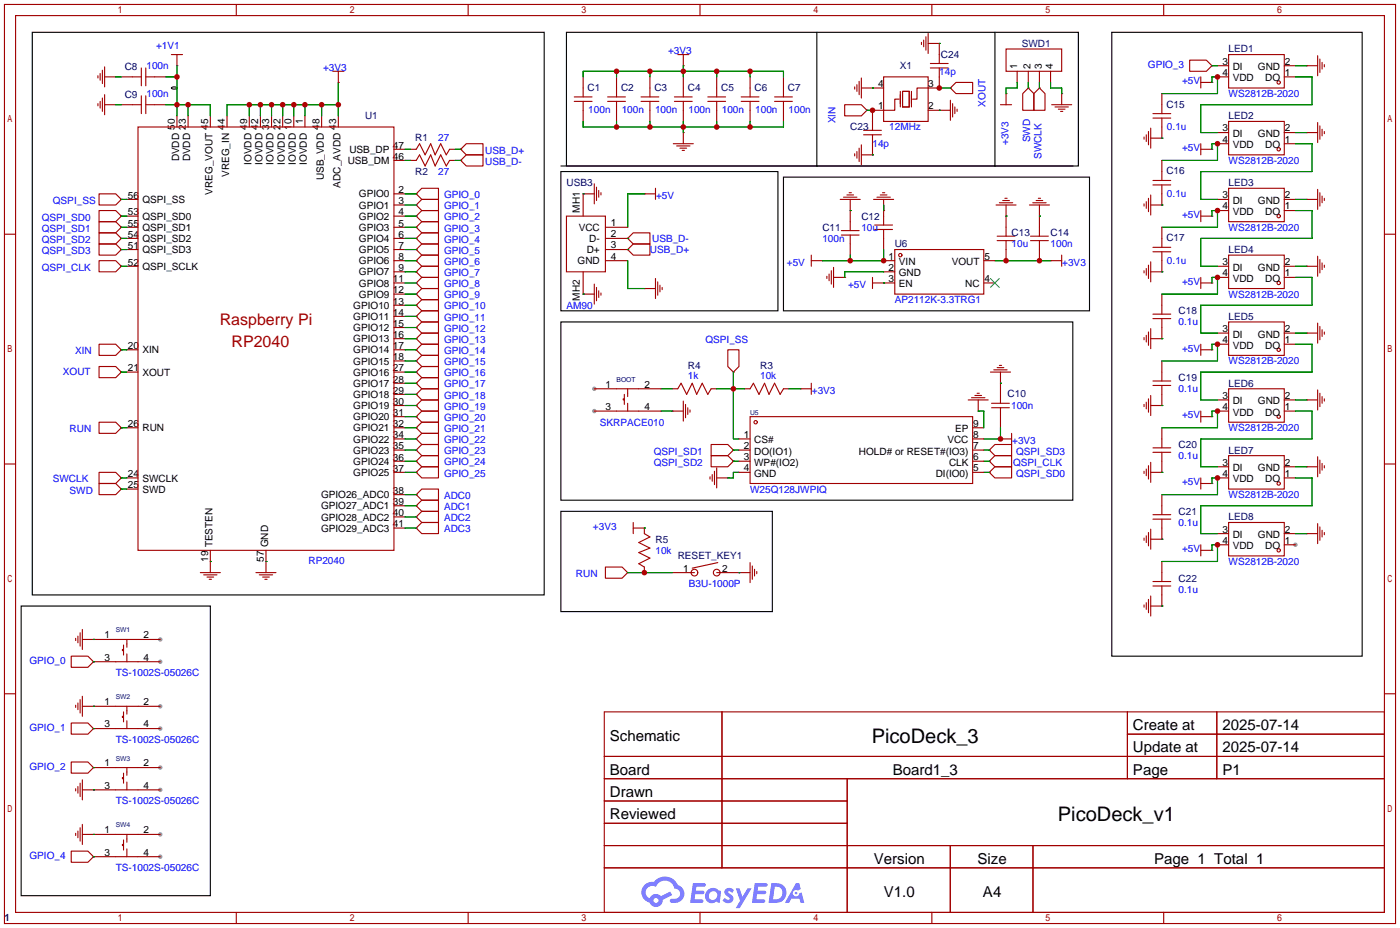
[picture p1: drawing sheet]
<svg xmlns="http://www.w3.org/2000/svg" width="320mm" height="212mm" viewBox="0 0 320 212" stroke-linecap="round" stroke-linejoin="round" font-family="sans-serif">
<g fill="#999">
<circle cx="36.6" cy="150.9" r=".51"/>
<circle cx="36.6" cy="145.8" r=".51"/>
<circle cx="36.6" cy="166.1" r=".51"/>
<circle cx="36.6" cy="161" r=".51"/>
<circle cx="36.6" cy="180.1" r=".51"/>
<circle cx="36.6" cy="175" r=".51"/>
<circle cx="36.6" cy="195.3" r=".51"/>
<circle cx="36.6" cy="190.2" r=".51"/>
<circle cx="295.7" cy="124.2" r=".51"/>
<circle cx="135.6" cy="88.6" r=".51"/>
<circle cx="135.6" cy="93.7" r=".51"/>
</g>
<g fill="none" stroke="#a10000" stroke-width=".25">
<path d="M1 1h317.5v209.6h-317.5zM3.6 3.6h312.4v204.4h-312.4zM53.9 1v2.6M106.8 1v2.6M159.8 1v2.6M212.7 1v2.6M265.6 1v2.6M1 53.4h2.6M316 53.4h2.5M1 105.8h2.6M316 105.8h2.5M1 158.2h2.6"/>
<path d="M316 158.2h2.5M137.9 162.3h178.1v45.7h-178.1zM137.9 172.5h178.1M137.9 177.5h178.1M164.8 162.3v35.6M193.4 177.5v30.5M257.3 162.3v15.2M257.3 167.4h58.7M277.7 162.3v15.2M137.9 182.6h55.5M137.9 192.8h178.1M137.9 187.7h55.5"/>
<path d="M137.9 197.9h178.1M216.9 192.8v15.2M235.8 192.8v15.2M53.9 208v2.6M106.8 208v2.6M159.8 208v2.6M212.7 208v2.6M265.6 208v2.6"/>
</g>
<g fill="#5487ff">
<path d="M165.7 202.7a1.3 1.3 0 0 1 1.8 .3l-.4 .6a.54 .54 0 0 0-.9-.2l.1 .2a1.28 1.28 0 0 1 .8 2 1.53 1.53 0 0 1-2.2-.3l.5-.6 .8 .5a.31 .31 0 0 0 .4-.3 .31 .31 0 0 0-.3-.4 1.12 1.12 0 0 1-.6-1.8z"/>
<path d="M167.9 202.5h.9l.6 2 1.2-2h.9l-2.7 4.6h-.9l1-1.7z"/>
<path d="M158.2 201.4h2.2a.46 .46 0 0 1 .5 0 .46 .46 0 0 1 .1 .6l-.3 .1-1.8 .1-.1 .9h1.6a.4 .4 0 0 1 .4 .4 .4 .4 0 0 1-.4 .4h-1.7l-.2 1.2h1.4a.46 .46 0 0 1 .5 0 .46 .46 0 0 1 .1 .5l-.3 .2h-2.7z"/>
<path d="M172.3 201.4h2.2a.47 .47 0 0 1 .5 0 .47 .47 0 0 1 .1 .6l-.3 .1-1.8 .1-.1 .9h1.6a.4 .4 0 0 1 .4 .4 .4 .4 0 0 1-.4 .4h-1.7l-.2 1.2h1.4a.46 .46 0 0 1 .5 0 .46 .46 0 0 1 .1 .5l-.3 .2h-2.7z"/>
<path d="M181.7 201.4h.7l.4 1.3-.7 .4a.75 .75 0 0 0-1.1 .3 .75 .75 0 0 0 .5 1 .75 .75 0 0 0 .9-.7l.5-.2 .7 2.3h-.9l-.2-.9h-1.9l-.5 .9h-.9z"/>
<path d="M176.1 201.4l-.7 4.4h1.5a2.27 2.27 0 0 0 2.6-2.2 2.27 2.27 0 0 0-2.7-2.2zM176.8 202.1a1.5 1.5 0 0 1 1.8 1.6 1.5 1.5 0 0 1-1.9 1.4h-.3z"/>
<path d="M161.5 203a1.6 1.6 0 0 0-.3 2.3 1.6 1.6 0 0 0 2.3 .2l.8 .3 .3-2.4-.2-.3-.5-.1a1.58 1.58 0 0 0-2.4 0zM162.1 203.5a.99 .99 0 0 1 1.6 .6 .99 .99 0 0 1-1.3 1.1 .98 .98 0 0 1-.3-1.7z"/>
<path d="M147.1 201.8a2.37 2.37 0 0 0 1.2 4 1.54 1.54 0 0 0 1.7 1 1.54 1.54 0 0 0 1.3-1.6l2.1-1.1-.5-.8-2 1a1.57 1.57 0 0 0-2.6 .5 1.5 1.5 0 0 1-.8-2.1 1.5 1.5 0 0 1 2.2-.5 2.23 2.23 0 0 1 2.3-1.4 2.23 2.23 0 0 1 2 1.8 1.16 1.16 0 0 1 1.2 1.1 1.16 1.16 0 0 1-1.1 1.2h-.6a.47 .47 0 0 0-.6 .4 .47 .47 0 0 0 .4 .5 2.14 2.14 0 0 0 2.7-1.3 2.14 2.14 0 0 0-1.3-2.7 3.2 3.2 0 0 0-5.5-.7l-1.1 .1zM149.1 205.3a.6 .6 0 0 1 1.2 0 .6 .6 0 0 1-1.2 0z"/>
<circle cx="181.7" cy="203.6" r=".28"/>
</g>
<g fill="none" stroke="#a10000" stroke-width=".25">
<path d="M22.4 17.3v.5M22.9 16.8v1.5M23.4 16v3.1M23.9 17.5h2.5M23.9 15.2v4.6M26.4 17.5h.1M27.7 17.5h4.6M32.3 15.5v4.1M33.3 17.5h4.5M33.3 15.5v4.1M39.1 12.4h2.6M40.4 15h.1"/>
<path d="M40.4 12.4v2.6M75.9 16.3h2.6M77.2 18.8h.1M77.2 16.3v2.5M133.1 17.5v4.6M140.7 17.5v4.6M148.3 17.5v4.6M154.7 12.4h2.5M156 15h.1M156 12.4v2.6M156 17.5v4.6M163.6 17.5v4.6"/>
<path d="M171.2 17.5v4.6M178.8 17.5v4.6M195.1 19.8v.5M195.6 19.3v1.5M196.1 18.5v3.1M196.6 17.8v4.6M201.7 17.5h10.1v10.2h-10.1zM210.3 9.7v.5M210.8 9.1v1.6M211.3 8.4v3M211.8 9.9h2.6M211.8 7.6v4.6"/>
<path d="M212.3 15.5h4.1M212.3 14.5h4.1M214.4 15.5v4.6h-5.1v2.5h-1M214.4 9.9h.1M214.4 9.9v4.6M229.6 11.2h12.7v5.1h-12.7zM232.2 16.3v2.5M234.7 16.3v2.5M237.2 16.3v2.5M239.8 16.3v2.5M271.5 13.7h3.8l1.3 1.3-1.3 1.3h-3.8zM274.1 18.8h2.5"/>
<path d="M274.1 17.5v2.6M276.6 15h.1M276.6 18.8h.1M277.9 17.5h2.5M277.9 15h2.5M280.4 12.4h12.7v7.7h-12.7zM293.1 17.5h2.6M293.1 15h2.6M298.2 15h.1M298.2 15h2.5M300.7 12.7v4.6M301.2 13.5v3"/>
<path d="M301.8 14.2v1.5M302.3 14.7v.5M22.4 23.6v.5M22.9 23.1v1.5M23.4 22.4v3M23.9 23.9h2.5M23.9 21.6v4.6M26.4 23.9h.1M27.7 23.9h4.6M31.5 29h58.4v96.5h-58.4zM32.3 21.8v4.1M33.3 21.8v4.1"/>
<path d="M33.3 23.9h4.5M40.4 26.4v2.6M42.9 26.4v2.6M48 26.4v2.6M51.8 26.4v2.6M56.9 26.4v2.6M59.4 26.4v2.6M62 26.4v2.6M64.5 26.4v2.6M67.1 26.4v2.6M69.6 26.4v2.6M73.4 26.4v2.6"/>
<path d="M77.2 26.4v2.6M89.9 34h2.6M89.9 36.6h2.6M93.7 34h1.3l.8-1.2 1.2 2.5 1.3-2.5 1 2.5 1.3-2.5 1.3 2.5 .7-1.3h1.3M93.7 36.6h1.3l.8-1.3 1.2 2.5 1.3-2.5 1 2.5 1.3-2.5 1.3 2.5 .7-1.2h1.3M105.2 34l1.2-1.2h3.8v2.5h-3.8zM105.2 34h.1M105.2 36.6l1.2-1.3h3.8v2.5h-3.8zM105.2 36.6h.1M131.1 23.1h4M131.1 22.1h4M133.1 23.1v4.6"/>
<path d="M138.7 23.1h4M138.7 22.1h4M140.7 23.1v4.6M146.3 23.1h4.1M146.3 22.1h4.1M148.3 23.1v4.6M153.7 32.8h4.5M153.9 23.1h4.1M153.9 22.1h4.1M154.4 33.3h3.1M155.2 33.8h1.5M155.7 34.3h.5"/>
<path d="M156 30.2h.1M156 23.1v4.6M156 30.2v2.6M161.5 23.1h4.1M161.5 22.1h4.1M163.6 23.1v4.6M169.2 23.1h4M169.2 22.1h4M171.2 23.1v4.6M176.8 23.1h4M176.8 22.1h4M178.8 23.1v4.6"/>
<path d="M192.8 23.9h3.8l1.3 1.2-1.3 1.3h-3.8zM195.1 35.1v.5M195.6 34.5v1.6M196.1 33.8v3M196.6 20.1h5.1M196.6 33v4.6M196.6 35.3h2.5M197.1 30.7h4.1M197.1 29.7h4.1M197.9 25.1h.1M199.1 20.1h.1M199.1 35.3h.1"/>
<path d="M199.1 30.7v4.6M205.2 22.6h-1v2.5h-5.1v4.6M205.5 20.8v3.6M206 20.8h1.5v3.6h-1.5zM208 20.8v3.6M211.8 25.1h5.1M214.4 25.1h.1M216.9 20.1l1.3-1.3h3.8v2.5h-3.8zM216.9 20.1h.1M216.9 22.9v4.5M217.4 23.6v3.1M217.9 24.4v1.5"/>
<path d="M218.4 24.9v.5M228.3 23.9h2.6M229.6 21.3h.1M229.6 21.3v2.6M233.4 21.3l1.3-1.2 1.3 1.2v3.8h-2.6zM234.7 20.1h.1M237.2 20.1l1.3 1.2v3.8h-2.5v-3.8zM237.2 20.1h.1M240 23.9h4.6M240.8 24.4h3M241.6 24.9h1.5M242.1 25.4h.5"/>
<path d="M242.3 21.3h.1M242.3 21.3v2.6M261.1 31.2v.6M261.6 30.7v1.6M262.1 30v3M262.6 31.5h2.6M262.6 29.2v4.6M263.1 26.9h4.1M263.1 25.9h4.1M265.2 31.5h.1M265.2 21.3v4.6M265.2 26.9v4.6"/>
<path d="M265.2 36.6v4.5M274.1 34h2.5M274.1 32.8v2.5M276.6 34h.1M277.9 32.8h2.5M277.9 30.2h2.5M280.4 27.7h12.7v7.6h-12.7zM293.1 32.8h2.6M293.1 30.2h2.6M298.2 30.2h.1M298.2 30.2h2.5M300.7 27.9v4.6"/>
<path d="M301.2 28.7v3.1M301.8 29.5v1.5M302.3 30v.5M22.6 44.2h3.8l1.3 1.3-1.3 1.2h-3.8zM22.6 48h3.8l1.3 1.3-1.3 1.2h-3.8zM22.6 59.4h3.8l1.3 1.3-1.3 1.3h-3.8zM22.6 50.5h3.8l1.3 1.3-1.3 1.3h-3.8zM22.6 53.1h3.8l1.3 1.3-1.3 1.2h-3.8zM22.6 55.6h3.8l1.3 1.3-1.3 1.3h-3.8zM27.7 45.5h.1M27.7 49.3h.1M27.7 51.8h.1"/>
<path d="M27.7 54.4h.1M27.7 56.9h.1M29 56.9h2.5M29 54.4h2.5M29 45.5h2.5M29 51.8h2.5M29 49.3h2.5M89.9 59.4h2.6M89.9 56.9h2.6M89.9 54.4h2.6M89.9 51.8h2.6M89.9 49.3h2.6"/>
<path d="M89.9 46.7h2.6M89.9 44.2h2.6M95 44.2l1.3-1.3h3.8v2.6h-3.8zM95 44.2h.1M95 46.7l1.3-1.2h3.8v2.5h-3.8zM95 46.7h.1M95 49.3h.1M95 51.8l1.3-1.3h3.8v2.6h-3.8zM95 51.8h.1M95 54.4h.1M95 56.9l1.3-1.3h3.8v2.6h-3.8zM95 56.9h.1"/>
<path d="M95 59.4l1.3-1.2h3.8v2.5h-3.8zM95 59.4h.1M96.3 48h3.8v2.5h-3.8l-1.3-1.2zM96.3 53.1h3.8v2.5h-3.8l-1.3-1.2zM129.3 49.3h8.9v12.7h-8.9zM133.1 44.2h.1M133.1 44.2h2.5M133.1 44.2v5.1M135.6 41.9v4.6M136.1 42.7v3M136.7 43.4v1.6M137.2 43.9v.5"/>
<path d="M138.2 59.4h5.1M138.2 56.9h5.1M138.2 54.4h5.1M138.2 51.8h5.1M143.3 54.4h.1M143.3 56.9l1.2-1.3h3.8v2.6h-3.8zM143.3 56.9h.1M144.5 53.1h3.8v2.5h-3.8l-1.2-1.2zM147.1 44.2h.1M147.1 44.2h2.5M149.6 42.9v2.6M185.2 59.4h2.5"/>
<path d="M185.2 58.2v2.5M187.7 59.4h.1M191.8 45.5h4.5M192 52.6h4.1M192 53.6h4.1M192.5 45h3.1M193.3 44.4h1.5M193.8 43.9h.5M194.1 48h.1M194.1 45.5v7.1M194.1 53.6v4.6M199.4 45.5h4.6"/>
<path d="M199.6 51.3h4.1M199.6 52.3h4.1M200.2 45h3M200.9 44.4h1.5M201.4 43.9h.5M201.7 48h.1M201.7 59.4h2.5M201.7 45.5v5.8M201.7 52.3v4.6M204.2 56.9h20.3v10.2h-20.3zM224.5 59.4h2.6M227.3 46.7h4.6"/>
<path d="M227.6 54.9h4M227.6 53.8h4M228.1 46.2h3M228.9 45.7h1.5M229.4 45.2h.5M229.6 49.3h.1M229.6 46.7v7.1M229.6 54.9v4.5M234.9 46.7h4.6M235.2 54.9h4.1M235.2 53.8h4.1M235.7 46.2h3.1"/>
<path d="M236.5 45.7h1.5M237 45.2h.5M237.2 49.3h.1M237.2 46.7v7.1M237.2 54.9v4.5M239.8 59.4h.1M239.8 59.4h2.5M242.3 58.2v2.5M261.1 46.5v.5M261.6 46v1.5M262.1 45.2v3.1M262.6 46.7h2.6"/>
<path d="M262.6 44.4v4.6M262.6 59.7v4.6M263.1 42.2h4.1M263.1 41.1h4.1M263.1 57.4h4.1M263.1 56.4h4.1M265.2 46.7h.1M265.2 42.2v4.5M265.2 51.8v4.6M265.2 57.4v4.6M274.1 49.3h2.5M274.1 48v2.5"/>
<path d="M276.6 49.3h.1M277.9 45.5h2.5M277.9 48h2.5M280.4 42.9h12.7v7.6h-12.7zM280.4 58.2h12.7v7.6h-12.7zM293.1 45.5h2.6M293.1 48h2.6M298.2 45.5h.1M298.2 45.5h2.5M300.7 43.2v4.6M300.7 58.4v4.6M301.2 43.9v3.1"/>
<path d="M301.2 59.2v3M301.8 44.7v1.5M301.8 59.9v1.6M302.3 45.2v.5M22.6 78.5h3.8l1.3 1.3-1.3 1.2h-3.8zM27.7 79.8h.1M27.7 60.7h.1M29 60.7h2.5M29 79.8h2.5M89.9 62h2.6M89.9 79.8h2.6M89.9 77.2h2.6"/>
<path d="M89.9 74.7h2.6M89.9 72.1h2.6M89.9 69.6h2.6M89.9 67.1h2.6M89.9 64.5h2.6M95 62l1.3-1.3h3.8v2.5h-3.8zM95 62h.1M95 64.5l1.3-1.3h3.8v2.6h-3.8zM95 64.5h.1M95 67.1h.1M95 69.6l1.3-1.3h3.8v2.6h-3.8zM95 69.6h.1"/>
<path d="M95 72.1h.1M95 74.7l1.3-1.3h3.8v2.5h-3.8zM95 74.7h.1M95 77.2l1.3-1.3h3.8v2.6h-3.8zM95 77.2h.1M95 79.8l1.3-1.3h3.8v2.5h-3.8zM95 79.8h.1M96.3 65.8h3.8v2.5h-3.8l-1.3-1.2zM96.3 70.9h3.8v2.5h-3.8l-1.3-1.3zM133.1 67.1h.1M133.1 67.1h2.5M133.1 62v5.1"/>
<path d="M135.6 64.8v4.5M136.1 65.5v3.1M136.7 66.3v1.5M137.2 66.8v.5M147.1 65.8h.1M147.1 65.8h2.5M149.6 63.5v4.6M150.1 64.3v3M150.6 65v1.5M151.1 65.5v.5M166.1 79.8h2.6v3.8l-1.3 1.2-1.3-1.2zM188.7 63v.5"/>
<path d="M189.2 62.5v1.5M189.7 61.7v3.1M190.2 63.2h2.6M190.2 61v4.5M192.8 63.2h.1M199.1 64.5h5.1M199.1 63.2v2.6M201.7 64.5h.1M201.7 62h2.5M224.5 64.5h2.6M261.1 61.7v.5M261.1 77v.5"/>
<path d="M261.6 61.2v1.5M261.6 76.5v1.5M262.1 60.5v3M262.1 75.7v3M262.6 62h2.6M262.6 77.2h2.6M262.6 74.9v4.6M263.1 71.6h4.1M263.1 72.6h4.1M265.2 62h.1M265.2 77.2h.1M265.2 67.1v4.5"/>
<path d="M265.2 72.6v4.6M274.1 79.8h2.5M274.1 64.5h2.5M274.1 63.2v2.6M274.1 78.5v2.5M276.6 64.5h.1M276.6 79.8h.1M277.9 60.7h2.5M277.9 63.2h2.5M277.9 78.5h2.5M277.9 75.9h2.5M280.4 73.4h12.7v7.6h-12.7z"/>
<path d="M293.1 60.7h2.6M293.1 63.2h2.6M293.1 78.5h2.6M293.1 75.9h2.6M298.2 60.7h.1M298.2 75.9h.1M298.2 60.7h2.5M298.2 75.9h2.5M300.7 73.7v4.5M301.2 74.4v3.1M301.8 75.2v1.5M302.3 60.5v.5"/>
<path d="M302.3 75.7v.5M22.6 83.6h3.8l1.3 1.2-1.3 1.3h-3.8zM22.6 96.3h3.8l1.3 1.2-1.3 1.3h-3.8zM27.7 84.8h.1M27.7 97.5h.1M29 97.5h2.5M29 84.8h2.5M89.9 97.5h2.6M89.9 95h2.6M89.9 92.5h2.6M89.9 89.9h2.6M89.9 87.4h2.6"/>
<path d="M89.9 84.8h2.6M89.9 82.3h2.6M95 82.3l1.3-1.3h3.8v2.6h-3.8zM95 82.3h.1M95 84.8h.1M95 87.4l1.3-1.3h3.8v2.5h-3.8zM95 87.4h.1M95 89.9l1.3-1.3h3.8v2.6h-3.8zM95 89.9h.1M95 92.5l1.3-1.3h3.8v2.5h-3.8zM95 92.5h.1M95 95l1.3-1.3h3.8v2.6h-3.8z"/>
<path d="M95 95h.1M95 97.5h.1M96.3 83.6h3.8v2.5h-3.8l-1.3-1.3zM96.3 96.3h3.8v2.5h-3.8l-1.3-1.3zM135.6 88.6h15.3M135.6 93.7h15.3M142.5 90.9h-.3v.3h.3M142.5 89.9v2.3M143.3 88.6v1.8M143.3 91.9v1.8M153.4 93.7h.1M153.4 88.6h1.3l.7-1.2 1.3 2.5 1.3-2.5 1 2.5 1.3-2.5 1.2 2.5 .8-1.3h1.3"/>
<path d="M153.4 93.7h2.6M156 91.4v4.6M156.5 92.2v3M157 93v1.5M157.5 93.5v.5M167.4 84.8h.1M169.9 88.6h1.3l.8-1.2 1.2 2.5 1.3-2.5 1 2.5 1.3-2.5 1.3 2.5 .7-1.3h1.3M171.2 95h50.8v15.2h-50.8zM182.6 88.6h.1M182.6 88.6h2.6M185.2 87.4v2.5M221 91.2h4.6"/>
<path d="M221.7 90.7h3.1M222 97.5h2.5M222.5 90.2h1.5M223 89.7h.5M223.3 93.7h.1M223.3 91.2v2.5M226.1 84.8h4.5M226.3 93h4.1M226.3 91.9h4.1M226.8 84.3h3.1M227.6 83.8h1.5M228.1 83.3h.5"/>
<path d="M228.3 87.4h.1M228.3 84.8v7.1M228.3 93v4.5M230.9 98.8v2.5M261.1 92.2v.5M261.6 91.7v1.5M262.1 90.9v3.1M262.6 92.5h2.6M262.6 90.2v4.5M263.1 86.9h4.1M263.1 87.9h4.1M265.2 92.5h.1"/>
<path d="M265.2 82.3v4.6M265.2 87.9v4.6M265.2 97.5v4.6M274.1 95h2.5M274.1 93.7v2.6M276.6 95h.1M277.9 93.7h2.5M277.9 91.2h2.5M280.4 88.6h12.7v7.7h-12.7zM293.1 93.7h2.6M293.1 91.2h2.6M298.2 91.2h.1"/>
<path d="M298.2 91.2h2.5M300.7 88.9v4.6M301.2 89.7v3M301.8 90.4v1.5M302.3 90.9v.5M22.6 107.7h3.8l1.3 1.3-1.3 1.2h-3.8zM22.6 110.2h3.8l1.3 1.3-1.3 1.3h-3.8zM27.7 109h.1M27.7 111.5h.1M29 111.5h2.5M29 109h2.5M89.9 117.9h2.6"/>
<path d="M89.9 115.3h2.6M89.9 112.8h2.6M89.9 107.7h2.6M89.9 105.2h2.6M89.9 102.6h2.6M89.9 100.1h2.6M95 112.8l1.3-1.3h3.8v2.5h-3.8zM95 112.8h.1M95 115.3h.1M95 117.9l1.3-1.3h3.8v2.5h-3.8zM95 117.9h.1M95 100.1l1.3-1.3h3.8v2.5h-3.8z"/>
<path d="M95 100.1h.1M95 102.6l1.3-1.3h3.8v2.6h-3.8zM95 102.6h.1M95 105.2l1.3-1.3h3.8v2.5h-3.8zM95 105.2h.1M95 107.7l1.3-1.3h3.8v2.6h-3.8zM95 107.7h.1M96.3 114h3.8v2.6h-3.8l-1.3-1.3zM144.5 119.1v2.6M162.1 108.7v.5M162.3 101.3h3.8l1.3 1.3-1.3 1.3h-3.8zM162.3 103.9h3.8l1.3 1.3-1.3 1.2h-3.8z"/>
<path d="M162.6 108.2v1.5M163.1 107.4v3.1M163.6 109h2.5M163.6 106.7v4.6M166.1 109h.1M167.4 102.6h.1M167.4 105.2h.1M168.7 107.7h2.5M168.7 105.2h2.5M168.7 102.6h2.5M168.7 100.1h2.5M222 107.7h2.5"/>
<path d="M222 105.2h2.5M222 102.6h2.5M222 100.1h2.5M225.8 107.7l1.3-1.3h3.8v2.6h-3.8zM225.8 107.7h.1M225.8 102.6h.1M225.8 105.2h.1M227.1 101.3h3.8v2.6h-3.8l-1.3-1.3zM227.1 103.9h3.8v2.5h-3.8l-1.3-1.2zM228.3 100.1h.1M228.3 100.1h2.6M261.1 107.4v.5"/>
<path d="M261.6 106.9v1.6M262.1 106.2v3M262.6 107.7h2.6M262.6 105.4v4.6M263.1 102.1h4.1M263.1 103.1h4.1M263.1 117.3h4.1M263.1 118.4h4.1M265.2 107.7h.1M265.2 103.1v4.6M265.2 112.8v4.5M265.2 118.4v4.5"/>
<path d="M274.1 109v2.5M274.1 110.2h2.5M276.6 110.2h.1M277.9 109h2.5M277.9 106.4h2.5M280.4 103.9h12.7v7.6h-12.7zM280.4 119.1h12.7v7.6h-12.7zM293.1 109h2.6M293.1 106.4h2.6M298.2 106.4h.1M298.2 106.4h2.5M300.7 104.1v4.6"/>
<path d="M300.7 119.4v4.6M301.2 104.9v3M301.8 105.7v1.5M302.3 106.2v.5M45.7 130.6h4.6M46.5 131.1h3M47.2 131.6h1.6M47.8 132.1h.5M48 128h.1M48 125.5v5.1M58.4 130.6h4.6M59.2 131.1h3"/>
<path d="M59.9 131.6h1.6M60.5 132.1h.5M60.7 128h.1M60.7 125.5v5.1M89.9 120.4h2.6M95 120.4l1.3-1.3h3.8v2.6h-3.8zM95 120.4h.1M138.2 129.3h3.8l1.3 1.3-1.3 1.2h-3.8zM143.3 130.6h.1M144.5 120.4h2.6M147.1 120.4h.1M147.1 120.4v1.3l1.2 .7-2.5 1.3 2.5 1.3-2.5 1 2.5 1.3-2.5 1.2 1.3 .8v1.3"/>
<path d="M153.4 130.6h5.1M163.6 130.6h7.6M163.8 128.3l-5.8 1.2M168.7 130.6h.1M171.2 128.3v4.5M171.7 129v3.1M172.2 129.8v1.5M172.7 130.3v.5M261.1 122.7v.5M261.1 137.9v.5M261.6 122.2v1.5M261.6 137.4v1.5"/>
<path d="M262.1 121.4v3.1M262.1 136.7v3M262.6 120.6v4.6M262.6 135.9v4.6M262.6 122.9h2.6M262.6 138.2h2.6M263.1 132.6h4.1M263.1 133.6h4.1M265.2 122.9h.1M265.2 138.2h.1M265.2 128v4.6M265.2 133.6v4.6"/>
<path d="M274.1 124.2v2.5M274.1 125.5h2.5M276.6 125.5h.1M277.9 124.2h2.5M277.9 121.7h2.5M293.1 124.2h2.6M293.1 121.7h2.6M298.2 121.7h.1M298.2 121.7h2.5M301.2 120.1v3.1M301.8 120.9v1.5M302.3 121.4v.5"/>
<path d="M16.3 149.6h3.8l1.2 1.3-1.2 1.2h-3.8zM17.3 145.5v.6M17.8 145v1.6M18.3 144.3v3M18.3 159.5v3.1M18.8 145.8h17.8M18.8 143.5v4.6M18.8 158.8v4.5M21.3 150.9h.1M21.3 145.8h.1M21.3 150.9h15.3M28.2 148.1h-.3v.2h.3"/>
<path d="M28.2 147.1v2.3M29 145.8v1.8M29 149.1v1.8M16.3 164.8h3.8l1.2 1.3-1.2 1.3h-3.8zM16.3 173.7h3.8l1.2 1.3-1.2 1.3h-3.8zM17.3 160.8v.5M17.3 179.8v.5M17.8 160.3v1.5M17.8 179.3v1.5M18.3 178.6v3M18.8 161h17.8M18.8 177.8v4.6"/>
<path d="M21.3 166.1h.1M21.3 161h.1M21.3 175h.1M21.3 166.1h15.3M21.3 175h15.3M28.2 163.3h-.3v.3h.3M28.2 177.3h-.3v.2h.3M28.2 162.3v2.3M28.2 176.3v2.3M29 161v1.8M29 164.3v1.8M29 175v1.8"/>
<path d="M29 178.3v1.8M16.3 194.1h3.8l1.2 1.2-1.2 1.3h-3.8zM17.3 190v.5M17.8 189.5v1.5M18.3 188.7v3.1M18.8 188v4.5M18.8 180.1h17.8M18.8 190.2h17.8M21.3 195.3h.1M21.3 180.1h.1M21.3 190.2h.1M21.3 195.3h15.3"/>
<path d="M28.2 192.5h-.3v.3h.3M28.2 191.5v2.3M29 190.2v1.8M29 193.5v1.8"/>
<circle cx="291.8" cy="18.8" r=".38"/>
<circle cx="291.8" cy="34" r=".38"/>
<circle cx="205.5" cy="58.2" r=".38"/>
<circle cx="291.8" cy="49.3" r=".38"/>
<circle cx="291.8" cy="79.8" r=".38"/>
<circle cx="291.8" cy="64.5" r=".38"/>
<circle cx="172.5" cy="96.3" r=".38"/>
<circle cx="291.8" cy="95" r=".38"/>
<circle cx="291.8" cy="110.2" r=".38"/>
<circle cx="158.5" cy="130.6" r=".76"/>
<circle cx="163.6" cy="130.6" r=".76"/>
<circle cx="291.8" cy="125.5" r=".38"/>
</g>
<path d="M7.4 7.4h116.8v128.2h-116.8zM39.2 19.9l.9-.1 .3 .3-.3 .2h-.7l-.3-.2zM129.3 7.4h116.8v30.4h-116.8zM186.4 7.4v30.4M227.1 7.4v30.4M253.7 7.4h57.2v142.2h-57.2zM128 39.1h49.5v31.8h-49.5zM128 37.8h116.9M178.8 40.4h69.9v30.5h-69.9zM128 73.4h116.9v40.6h-116.9zM128 116.6h48.3v22.8h-48.3zM4.8 138.2h43.2v66h-43.2z" fill="none" stroke="#000" stroke-width=".25"/>
<g fill="none" stroke="#008700" stroke-width=".25">
<path d="M26.4 17.5h1.3M37.8 17.5h2.6M40.4 15v11.4M77.2 18.8v7.6M133.1 17.5v-1.2h45.7v1.2M140.7 16.3v1.2M148.3 16.3v1.2M156 15v2.5M163.6 16.3v1.2M171.2 16.3v1.2M214.4 9.9h.1M232.2 18.8v1.3h-2.6v1.2"/>
<path d="M234.7 18.8v1.3M237.2 18.8v1.3M239.8 18.8v1.3h2.5v1.2M276.6 18.8v-1.3h1.3v3.8h-12.7M276.6 15h1.3M295.7 17.5h3.8v6.4h-25.4v6.3h3.8M295.7 15h2.5M26.4 23.9h1.3M37.8 23.9h10.2v2.5M42.9 23.9v2.5M56.9 23.9v2.5M59.4 23.9v2.5"/>
<path d="M62 23.9v2.5M64.5 23.9v2.5M67.1 23.9v2.5M69.6 23.9v2.5M73.4 23.9v2.5M77.2 23.9h-25.4v2.5M92.5 36.6h1.2M92.5 34h1.2M103.9 36.6h1.3M103.9 34h1.3M133.1 27.7v1.3h45.7v-1.3M140.7 27.7v1.3"/>
<path d="M148.3 27.7v1.3M156 27.7v2.5M163.6 27.7v1.3M171.2 27.7v1.3M197.9 25.1h1.2M199.1 20.1h.1M199.1 35.3h.1M214.4 25.1h.1M214.4 20.1h2.5M265.2 31.5h.1M276.6 34v-1.2h1.3v3.8h-12.7M295.7 32.8h3.8v6.3h-25.4v6.4h3.8"/>
<path d="M295.7 30.2h2.5M27.7 45.5h1.3M27.7 49.3h1.3M27.7 51.8h1.3M27.7 54.4h1.3M27.7 56.9h1.3M92.5 49.3h2.5M92.5 51.8h2.5M92.5 54.4h2.5M92.5 56.9h2.5M92.5 44.2h2.5M92.5 46.7h2.5"/>
<path d="M92.5 59.4h2.5M133.1 44.2h.1M143.3 56.9h.1M143.3 54.4h.1M143.3 59.4v6.4h3.8M147.1 44.2h-3.8v7.6M194.1 48h.1M194.1 58.2v1.2M201.7 56.9v2.5h-14M201.7 46.7v1.3M227.1 59.4h12.7M229.6 49.3h.1"/>
<path d="M237.2 49.3h.1M265.2 46.7h.1M276.6 49.3v-1.3h1.3v3.8h-12.7M295.7 45.5h2.5M295.7 48h3.8v6.4h-25.4v6.3h3.8M27.7 79.8h1.3M27.7 60.7h1.3M92.5 79.8h2.5M92.5 62h2.5M92.5 64.5h2.5M92.5 67.1h2.5M92.5 69.6h2.5"/>
<path d="M92.5 72.1h2.5M92.5 74.7h2.5M92.5 77.2h2.5M133.1 67.1h.1M201.7 64.5h.1M201.7 62h-8.9v1.2M265.2 62h.1M265.2 77.2h.1M276.6 64.5v-1.3h1.3v3.9h-12.7M276.6 79.8v-1.3h1.3v3.8h-12.7M295.7 78.5h3.8v6.3h-25.4v6.4h3.8M295.7 60.7h2.5"/>
<path d="M295.7 63.2h3.8v6.4h-25.4v6.3h3.8M295.7 75.9h2.5M27.7 84.8h1.3M27.7 97.5h1.3M92.5 84.8h2.5M92.5 97.5h2.5M92.5 82.3h2.5M92.5 87.4h2.5M92.5 89.9h2.5M92.5 92.5h2.5M92.5 95h2.5M150.9 88.6h2.5"/>
<path d="M150.9 93.7h2.5M163.6 88.6h6.3M167.4 84.8v15.3h1.3M180.1 88.6h2.5M223.3 93.7h1.2v3.8M228.3 87.4h.1M228.3 97.5v2.6h-3.8M265.2 92.5h.1M276.6 95v-1.3h1.3v3.8h-12.7M295.7 93.7h3.8v6.4h-25.4v6.3h3.8M295.7 91.2h2.5M27.7 109h1.3"/>
<path d="M27.7 111.5h1.3M92.5 100.1h2.5M92.5 102.6h2.5M92.5 105.2h2.5M92.5 107.7h2.5M92.5 112.8h2.5M92.5 115.3h2.5M92.5 117.9h2.5M167.4 102.6h1.3M167.4 105.2h1.3M168.7 107.7h-1.3v1.3h-1.3M224.5 102.6h1.3"/>
<path d="M224.5 105.2h1.3M224.5 107.7h1.3M265.2 107.7h.1M276.6 110.2v-1.2h1.3v3.8h-12.7M295.7 109h3.8v6.3h-25.4v6.4h3.8M295.7 106.4h2.5M48 128h.1M60.7 128h.1M92.5 120.4h2.5M143.3 130.6h10.1M147.1 120.4h.1M168.7 130.6h.1"/>
<path d="M265.2 122.9h.1M265.2 138.2h.1M276.6 125.5v-1.3h1.3v3.8h-12.7M295.7 121.7h2.5M21.3 150.9h.1M21.3 145.8h.1M21.3 166.1h.1M21.3 161h.1M21.3 175h.1M21.3 195.3h.1M21.3 190.2h.1M21.3 180.1h.1"/>
</g>
<path d="M226.1 63.5l2 2M228.1 63.5l-2 2" fill="none" stroke="#3c3" stroke-width=".25"/>
<g fill="#c00">
<circle cx="156" cy="16.3" r=".63"/>
<circle cx="163.6" cy="16.3" r=".63"/>
<circle cx="171.2" cy="16.3" r=".63"/>
<circle cx="148.3" cy="16.3" r=".63"/>
<circle cx="140.7" cy="16.3" r=".63"/>
<circle cx="156" cy="29" r=".63"/>
<circle cx="163.6" cy="29" r=".63"/>
<circle cx="171.2" cy="29" r=".63"/>
<circle cx="148.3" cy="29" r=".63"/>
<circle cx="140.7" cy="29" r=".63"/>
<circle cx="77.2" cy="23.9" r=".63"/>
<circle cx="73.4" cy="23.9" r=".63"/>
<circle cx="69.6" cy="23.9" r=".63"/>
<circle cx="67.1" cy="23.9" r=".63"/>
<circle cx="64.5" cy="23.9" r=".63"/>
<circle cx="62" cy="23.9" r=".63"/>
<circle cx="59.4" cy="23.9" r=".63"/>
<circle cx="56.9" cy="23.9" r=".63"/>
<circle cx="42.9" cy="23.9" r=".63"/>
<circle cx="40.4" cy="23.9" r=".63"/>
<circle cx="40.4" cy="17.5" r=".63"/>
<circle cx="228.3" cy="100.1" r=".63"/>
<circle cx="167.4" cy="88.6" r=".63"/>
<circle cx="201.7" cy="59.4" r=".63"/>
<circle cx="194.1" cy="59.4" r=".63"/>
<circle cx="237.2" cy="59.4" r=".63"/>
<circle cx="229.6" cy="59.4" r=".63"/>
<circle cx="147.1" cy="130.6" r=".63"/>
<circle cx="277.9" cy="17.5" r=".63"/>
<circle cx="277.9" cy="32.8" r=".63"/>
<circle cx="277.9" cy="48" r=".63"/>
<circle cx="277.9" cy="63.2" r=".63"/>
<circle cx="277.9" cy="78.5" r=".63"/>
<circle cx="277.9" cy="93.7" r=".63"/>
<circle cx="277.9" cy="109" r=".63"/>
<circle cx="277.9" cy="124.2" r=".63"/>
<circle cx="199.1" cy="25.1" r=".63"/>
<circle cx="214.4" cy="20.1" r=".63"/>
</g>
<g font-size="4.6">
<text x="199" y="169.3">PicoDeck_3</text>
<text x="241.4" y="187.1">PicoDeck_v1</text>
</g>
<g font-size="3.7" fill="#a00000">
<text x="50.2" y="74.1">Raspberry Pi</text>
<text x="52.8" y="79.2">RP2040</text>
</g>
<g font-size="3.4">
<text x="258.6" y="166.5">Create at</text>
<text x="279" y="166.5">2025-07-14</text>
<text x="139.2" y="169">Schematic</text>
<text x="258.6" y="171.6">Update at</text>
<text x="279" y="171.6">2025-07-14</text>
<text x="139.2" y="176.6">Board</text>
<text x="203.7" y="176.6">Board1_3</text>
<text x="258.6" y="176.6">Page</text>
<text x="279" y="176.6">P1</text>
<text x="139.2" y="181.7">Drawn</text>
<text x="139.2" y="186.8">Reviewed</text>
<text x="199.4" y="197">Version</text>
<text x="223.1" y="197">Size</text>
<text x="263.4" y="197">Page 1 Total 1</text>
<text x="201.7" y="204.6">V1.0</text>
<text x="224.4" y="204.6">A4</text>
</g>
<g font-size="2.3" fill="#00f">
<text x="35.6" y="11.1">+1V1</text>
<text x="33.4" y="15.7">100n</text>
<text x="73.7" y="16.2">+3V3</text>
<text x="152.5" y="12.4">+3V3</text>
<text x="214.4" y="17">14p</text>
<text x="262" y="15.6">GPIO_3</text>
<text x="33.4" y="22">100n</text>
<text x="269.8" y="19.2">+5V</text>
<text x="280.4" y="22.1">WS2812B-2020</text>
<text x="134.3" y="25.8">100n</text>
<text x="141.9" y="25.8">100n</text>
<text x="149.5" y="25.8">100n</text>
<text x="157.1" y="25.8">100n</text>
<text x="164.8" y="25.8">100n</text>
<text x="172.4" y="25.8">100n</text>
<text x="180" y="25.8">100n</text>
<text x="190.7" y="28.1" transform="rotate(-90 190.7 28.1)">XIN</text>
<text x="203" y="29.6">12MHz</text>
<text x="225" y="24.4" transform="rotate(-90 225 24.4)">XOUT</text>
<text x="266.4" y="29.6">0.1u</text>
<text x="100" y="32.2">27</text>
<text x="110.7" y="35">USB_D+</text>
<text x="199.1" y="33.6">14p</text>
<text x="230.2" y="33.1" transform="rotate(-90 230.2 33.1)">+3V3</text>
<text x="235.2" y="32.4" transform="rotate(-90 235.2 32.4)">SWD</text>
<text x="269.8" y="34.4">+5V</text>
<text x="100" y="39.8">27</text>
<text x="110.7" y="37.6">USB_D-</text>
<text x="237.7" y="36.2" transform="rotate(-90 237.7 36.2)">SWCLK</text>
<text x="280.4" y="37.4">WS2812B-2020</text>
<text x="12.1" y="46.5">QSPI_SS</text>
<text x="101.3" y="45.2">GPIO_0</text>
<text x="101.3" y="47.7">GPIO_1</text>
<text x="149.7" y="45.4">+5V</text>
<text x="266.4" y="44.9">0.1u</text>
<text x="9.5" y="50.3">QSPI_SD0</text>
<text x="9.5" y="52.8">QSPI_SD1</text>
<text x="101.3" y="50.2">GPIO_2</text>
<text x="101.3" y="52.8">GPIO_3</text>
<text x="196.6" y="52.6">10u</text>
<text x="269.8" y="49.7">+5V</text>
<text x="280.4" y="52.6">WS2812B-2020</text>
<text x="9.5" y="55.4">QSPI_SD2</text>
<text x="9.5" y="57.9">QSPI_SD3</text>
<text x="101.3" y="55.3">GPIO_4</text>
<text x="101.3" y="57.9">GPIO_5</text>
<text x="148.3" y="57.7">USB_D+</text>
<text x="148.8" y="55.1">USB_D-</text>
<text x="187.7" y="55.1">100n</text>
<text x="230.9" y="56.4">10u</text>
<text x="239.8" y="56.4">100n</text>
<text x="9.5" y="61.7">QSPI_CLK</text>
<text x="101.3" y="60.4">GPIO_6</text>
<text x="101.3" y="62.9">GPIO_7</text>
<text x="101.3" y="65.5">GPIO_8</text>
<text x="179.6" y="60.6">+5V</text>
<text x="193.6" y="65.7">+5V</text>
<text x="242.4" y="60.6">+3V3</text>
<text x="266.4" y="60.1">0.1u</text>
<text x="269.8" y="64.9">+5V</text>
<text x="101.3" y="68">GPIO_9</text>
<text x="101.3" y="70.6">GPIO_10</text>
<text x="129.3" y="70.4">AM90</text>
<text x="204.2" y="69.1">AP2112K-3.3TRG1</text>
<text x="280.4" y="67.8">WS2812B-2020</text>
<text x="101.3" y="73.1">GPIO_11</text>
<text x="101.3" y="75.6">GPIO_12</text>
<text x="269" y="74.2">0.1u</text>
<text x="17.1" y="80.8">XIN</text>
<text x="101.3" y="78.2">GPIO_13</text>
<text x="101.3" y="80.7">GPIO_14</text>
<text x="101.3" y="83.3">GPIO_15</text>
<text x="161" y="78.2">QSPI_SS</text>
<text x="269.8" y="80.2">+5V</text>
<text x="280.4" y="83.1">WS2812B-2020</text>
<text x="14.3" y="85.6">XOUT</text>
<text x="101.3" y="85.8">GPIO_16</text>
<text x="101.3" y="88.3">GPIO_17</text>
<text x="157" y="86.5">1k</text>
<text x="173.5" y="86.5">10k</text>
<text x="185.3" y="89.8">+3V3</text>
<text x="269" y="89.4">0.1u</text>
<text x="101.3" y="90.9">GPIO_18</text>
<text x="101.3" y="93.4">GPIO_19</text>
<text x="101.3" y="96">GPIO_20</text>
<text x="230.8" y="93.1">100n</text>
<text x="269.8" y="95.4">+5V</text>
<text x="15.9" y="98.6">RUN</text>
<text x="101.3" y="98.5">GPIO_21</text>
<text x="101.3" y="101">GPIO_22</text>
<text x="136.9" y="97.1">SKRPACE010</text>
<text x="231" y="101.3">+3V3</text>
<text x="280.4" y="98.3">WS2812B-2020</text>
<text x="101.3" y="103.6">GPIO_23</text>
<text x="101.3" y="106.1">GPIO_24</text>
<text x="149.2" y="103.6">QSPI_SD1</text>
<text x="149.2" y="106.2">QSPI_SD2</text>
<text x="231.2" y="106.2">QSPI_CLK</text>
<text x="231.9" y="103.6">QSPI_SD3</text>
<text x="269" y="104.7">0.1u</text>
<text x="12.1" y="110">SWCLK</text>
<text x="15.9" y="112.5">SWD</text>
<text x="101.3" y="113.7">ADC0</text>
<text x="101.3" y="108.7">GPIO_25</text>
<text x="171.2" y="112.3">W25Q128JWPIQ</text>
<text x="231.9" y="108.7">QSPI_SD0</text>
<text x="269.8" y="110.6">+5V</text>
<text x="280.4" y="113.6">WS2812B-2020</text>
<text x="101.3" y="116.3">ADC1</text>
<text x="101.3" y="118.8">ADC2</text>
<text x="269" y="119.9">0.1u</text>
<text x="101.3" y="121.4">ADC3</text>
<text x="135.3" y="120.9">+3V3</text>
<text x="269.8" y="125.9">+5V</text>
<text x="70.4" y="128.7">RP2040</text>
<text x="131.4" y="131.6">RUN</text>
<text x="149.6" y="126.3">10k</text>
<text x="280.4" y="128.8">WS2812B-2020</text>
<text x="157.2" y="133.9">B3U-1000P</text>
<text x="269" y="135.2">0.1u</text>
<text x="6.7" y="151.5">GPIO_0</text>
<text x="26.4" y="154.2">TS-1002S-05026C</text>
<text x="6.7" y="166.7">GPIO_1</text>
<text x="26.4" y="169.4">TS-1002S-05026C</text>
<text x="6.7" y="175.6">GPIO_2</text>
<text x="26.4" y="183.4">TS-1002S-05026C</text>
<text x="6.7" y="195.9">GPIO_4</text>
<text x="26.4" y="198.7">TS-1002S-05026C</text>
</g>
<g font-size="2.3" fill="#000080">
<text x="233.2" y="10.6">SWD1</text>
<text x="280.4" y="12">LED1</text>
<text x="28.5" y="15.9">C8</text>
<text x="205.4" y="15.7">X1</text>
<text x="214.7" y="13.2">C24</text>
<text x="28.5" y="22.3">C9</text>
<text x="134.1" y="20.7">C1</text>
<text x="141.7" y="20.7">C2</text>
<text x="149.4" y="20.7">C3</text>
<text x="157" y="20.7">C4</text>
<text x="164.6" y="20.7">C5</text>
<text x="172.2" y="20.7">C6</text>
<text x="179.8" y="20.7">C7</text>
<text x="83.3" y="27.1">U1</text>
<text x="194.1" y="29.7">C23</text>
<text x="266.2" y="24.5">C15</text>
<text x="280.4" y="27.2">LED2</text>
<text x="94.8" y="32.2">R1</text>
<text x="94.8" y="39.8">R2</text>
<text x="266.2" y="39.8">C16</text>
<text x="129.3" y="42.4">USB3</text>
<text x="280.4" y="42.4">LED3</text>
<text x="187.7" y="52.6">C11</text>
<text x="196.6" y="50.1">C12</text>
<text x="230.9" y="53.9">C13</text>
<text x="239.8" y="53.9">C14</text>
<text x="204.2" y="56.4">U6</text>
<text x="266.2" y="55">C17</text>
<text x="280.4" y="57.7">LED4</text>
<text x="269" y="71.7">C18</text>
<text x="280.4" y="72.9">LED5</text>
<text x="157" y="84.2">R4</text>
<text x="173.5" y="84.2">R3</text>
<text x="269" y="86.9">C19</text>
<text x="280.4" y="88.2">LED6</text>
<text x="230" y="90.6">C10</text>
<text x="269" y="102.1">C20</text>
<text x="280.4" y="103.4">LED7</text>
<text x="269" y="117.4">C21</text>
<text x="280.4" y="118.6">LED8</text>
<text x="149.6" y="123.7">R5</text>
<text x="154.7" y="127.5">RESET_KEY1</text>
<text x="269" y="132.6">C22</text>
<text x="1" y="210.1">1</text>
</g>
<g font-size="2.3">
<text x="232.2" y="15.8" transform="rotate(-90 232.2 15.8)">1</text>
<text x="235.2" y="15.8" transform="rotate(-90 235.2 15.8)">2</text>
<text x="237.8" y="15.8" transform="rotate(-90 237.8 15.8)">3</text>
<text x="240.3" y="15.8" transform="rotate(-90 240.3 15.8)">4</text>
<text x="279" y="14.7">3</text>
<text x="279" y="17.3">4</text>
<text x="281.4" y="16">DI</text>
<text x="287.1" y="16">GND</text>
<text x="293.2" y="17.3">1</text>
<text x="293.2" y="14.7">2</text>
<text x="200.4" y="19.8">4</text>
<text x="211.8" y="19.8">3</text>
<text x="281.4" y="18.5">VDD</text>
<text x="288.7" y="18.5">DO</text>
<text x="39.9" y="29.6" transform="rotate(-90 39.9 29.6)">50</text>
<text x="42.4" y="29.6" transform="rotate(-90 42.4 29.6)">23</text>
<text x="47.5" y="29.6" transform="rotate(-90 47.5 29.6)">45</text>
<text x="51.3" y="29.6" transform="rotate(-90 51.3 29.6)">44</text>
<text x="56.4" y="29.6" transform="rotate(-90 56.4 29.6)">49</text>
<text x="58.9" y="29.6" transform="rotate(-90 58.9 29.6)">42</text>
<text x="61.5" y="29.6" transform="rotate(-90 61.5 29.6)">33</text>
<text x="64" y="29.6" transform="rotate(-90 64 29.6)">22</text>
<text x="66.5" y="29.6" transform="rotate(-90 66.5 29.6)">10</text>
<text x="69.1" y="28.3" transform="rotate(-90 69.1 28.3)">1</text>
<text x="72.9" y="29.6" transform="rotate(-90 72.9 29.6)">48</text>
<text x="76.7" y="29.6" transform="rotate(-90 76.7 29.6)">43</text>
<text x="200.4" y="24.9">1</text>
<text x="211.8" y="24.9">2</text>
<text x="279" y="30">3</text>
<text x="293.2" y="30">2</text>
<text x="79.7" y="34.9">USB_DP</text>
<text x="89.7" y="33.9">47</text>
<text x="279" y="32.5">4</text>
<text x="281.4" y="31.2">DI</text>
<text x="281.4" y="33.8">VDD</text>
<text x="287.1" y="31.2">GND</text>
<text x="288.7" y="33.8">DO</text>
<text x="293.2" y="32.5">1</text>
<text x="40.9" y="36.8" transform="rotate(-90 40.9 36.8)">DVDD</text>
<text x="43.4" y="36.8" transform="rotate(-90 43.4 36.8)">DVDD</text>
<text x="52.3" y="40.4" transform="rotate(-90 52.3 40.4)">VREG_IN</text>
<text x="57.4" y="37.6" transform="rotate(-90 57.4 37.6)">IOVDD</text>
<text x="59.9" y="37.6" transform="rotate(-90 59.9 37.6)">IOVDD</text>
<text x="62.4" y="37.6" transform="rotate(-90 62.4 37.6)">IOVDD</text>
<text x="65" y="37.6" transform="rotate(-90 65 37.6)">IOVDD</text>
<text x="67.5" y="37.6" transform="rotate(-90 67.5 37.6)">IOVDD</text>
<text x="70.1" y="37.6" transform="rotate(-90 70.1 37.6)">IOVDD</text>
<text x="73.9" y="41.1" transform="rotate(-90 73.9 41.1)">USB_VDD</text>
<text x="79.4" y="37.4">USB_DM</text>
<text x="89.7" y="36.4">46</text>
<text x="29.2" y="45.3">56</text>
<text x="32.5" y="46.3">QSPI_SS</text>
<text x="48.5" y="44.4" transform="rotate(-90 48.5 44.4)">VREG_VOUT</text>
<text x="77.7" y="42.8" transform="rotate(-90 77.7 42.8)">ADC_AVDD</text>
<text x="81.9" y="47.6">GPIO1</text>
<text x="81.9" y="45">GPIO0</text>
<text x="90.9" y="46.6">3</text>
<text x="90.9" y="44">2</text>
<text x="279" y="45.2">3</text>
<text x="279" y="47.8">4</text>
<text x="281.4" y="46.5">DI</text>
<text x="287.1" y="46.5">GND</text>
<text x="293.2" y="47.8">1</text>
<text x="293.2" y="45.2">2</text>
<text x="29.2" y="51.7">55</text>
<text x="29.2" y="49.1">53</text>
<text x="32.5" y="52.6">QSPI_SD1</text>
<text x="32.5" y="50.1">QSPI_SD0</text>
<text x="81.9" y="52.6">GPIO3</text>
<text x="81.9" y="50.1">GPIO2</text>
<text x="90.9" y="51.7">5</text>
<text x="90.9" y="49.1">4</text>
<text x="132.1" y="52.6">VCC</text>
<text x="132.4" y="48.5" transform="rotate(-90 132.4 48.5)">MH1</text>
<text x="139.4" y="51.6">1</text>
<text x="281.4" y="49">VDD</text>
<text x="288.7" y="49">DO</text>
<text x="29.2" y="54.2">54</text>
<text x="29.2" y="56.7">51</text>
<text x="32.5" y="55.2">QSPI_SD2</text>
<text x="32.5" y="57.7">QSPI_SD3</text>
<text x="81.9" y="57.7">GPIO5</text>
<text x="81.9" y="55.2">GPIO4</text>
<text x="90.9" y="59.3">8</text>
<text x="90.9" y="56.7">7</text>
<text x="90.9" y="54.2">6</text>
<text x="133.9" y="57.7">D+</text>
<text x="134.5" y="55.1">D-</text>
<text x="139.4" y="59.2">4</text>
<text x="139.4" y="56.6">3</text>
<text x="139.4" y="54.1">2</text>
<text x="202.8" y="59.2">1</text>
<text x="224.7" y="59.2">5</text>
<text x="29.2" y="60.6">52</text>
<text x="32.5" y="61.5">QSPI_SCLK</text>
<text x="81.9" y="62.8">GPIO7</text>
<text x="81.9" y="60.3">GPIO6</text>
<text x="81.9" y="65.3">GPIO8</text>
<text x="89.7" y="64.4">11</text>
<text x="90.9" y="61.8">9</text>
<text x="131.8" y="60.2">GND</text>
<text x="202.8" y="61.7">2</text>
<text x="202.8" y="64.3">3</text>
<text x="205.2" y="60.5">VIN</text>
<text x="205.2" y="63">GND</text>
<text x="205.2" y="65.5">EN</text>
<text x="217.2" y="60.5">VOUT</text>
<text x="220.3" y="65.5">NC</text>
<text x="224.7" y="64.3">4</text>
<text x="279" y="60.5">3</text>
<text x="279" y="63">4</text>
<text x="281.4" y="61.7">DI</text>
<text x="281.4" y="64.3">VDD</text>
<text x="287.1" y="61.7">GND</text>
<text x="288.7" y="64.3">DO</text>
<text x="293.2" y="63">1</text>
<text x="293.2" y="60.5">2</text>
<text x="80.6" y="70.4">GPIO10</text>
<text x="81.9" y="67.9">GPIO9</text>
<text x="89.7" y="72">14</text>
<text x="89.7" y="69.4">13</text>
<text x="89.7" y="66.9">12</text>
<text x="132.4" y="68.6" transform="rotate(-90 132.4 68.6)">MH2</text>
<text x="80.6" y="75.5">GPIO12</text>
<text x="80.6" y="73">GPIO11</text>
<text x="89.7" y="77.1">16</text>
<text x="89.7" y="74.5">15</text>
<text x="279" y="75.7">3</text>
<text x="281.4" y="77">DI</text>
<text x="287.1" y="77">GND</text>
<text x="293.2" y="75.7">2</text>
<text x="29.2" y="79.6">20</text>
<text x="32.5" y="80.6">XIN</text>
<text x="80.6" y="83.1">GPIO15</text>
<text x="80.6" y="80.6">GPIO14</text>
<text x="80.6" y="78">GPIO13</text>
<text x="89.7" y="82.1">18</text>
<text x="89.7" y="79.6">17</text>
<text x="279" y="78.2">4</text>
<text x="281.4" y="79.5">VDD</text>
<text x="288.7" y="79.5">DO</text>
<text x="293.2" y="78.2">1</text>
<text x="29.2" y="84.7">21</text>
<text x="32.5" y="85.7">XOUT</text>
<text x="80.6" y="88.2">GPIO17</text>
<text x="80.6" y="85.7">GPIO16</text>
<text x="89.7" y="89.8">29</text>
<text x="89.7" y="87.2">28</text>
<text x="89.7" y="84.7">27</text>
<text x="138.2" y="88.4">1</text>
<text x="147.1" y="88.4">2</text>
<text x="80.6" y="95.8">GPIO20</text>
<text x="80.6" y="93.3">GPIO19</text>
<text x="80.6" y="90.7">GPIO18</text>
<text x="89.7" y="94.8">31</text>
<text x="89.7" y="92.3">30</text>
<text x="138.2" y="93.5">3</text>
<text x="147.1" y="93.5">4</text>
<text x="279" y="90.9">3</text>
<text x="279" y="93.5">4</text>
<text x="281.4" y="92.2">DI</text>
<text x="281.4" y="94.7">VDD</text>
<text x="287.1" y="92.2">GND</text>
<text x="288.7" y="94.7">DO</text>
<text x="293.2" y="93.5">1</text>
<text x="293.2" y="90.9">2</text>
<text x="29.2" y="97.4">26</text>
<text x="32.5" y="98.4">RUN</text>
<text x="80.6" y="100.9">GPIO22</text>
<text x="80.6" y="98.4">GPIO21</text>
<text x="89.7" y="99.9">34</text>
<text x="89.7" y="97.4">32</text>
<text x="169.8" y="99.8">1</text>
<text x="172.1" y="101.1">CS#</text>
<text x="216.2" y="101.1">VCC</text>
<text x="218" y="98.6">EP</text>
<text x="222.1" y="97.3">9</text>
<text x="222.1" y="99.8">8</text>
<text x="80.6" y="106">GPIO24</text>
<text x="80.6" y="103.4">GPIO23</text>
<text x="89.7" y="107.5">37</text>
<text x="89.7" y="105">36</text>
<text x="89.7" y="102.5">35</text>
<text x="169.8" y="107.4">4</text>
<text x="169.8" y="104.9">3</text>
<text x="169.8" y="102.4">2</text>
<text x="172.1" y="106.2">WP#(IO2)</text>
<text x="172.1" y="103.6">DO(IO1)</text>
<text x="196" y="103.6">HOLD# or RESET#(IO3)</text>
<text x="216.6" y="106.2">CLK</text>
<text x="222.1" y="102.4">7</text>
<text x="222.1" y="104.9">6</text>
<text x="222.1" y="107.4">5</text>
<text x="279" y="106.2">3</text>
<text x="281.4" y="107.4">DI</text>
<text x="287.1" y="107.4">GND</text>
<text x="293.2" y="106.2">2</text>
<text x="29.2" y="111.4">25</text>
<text x="29.2" y="108.8">24</text>
<text x="32.5" y="112.3">SWD</text>
<text x="32.5" y="109.8">SWCLK</text>
<text x="73.3" y="113.6">GPIO26_ADC0</text>
<text x="80.6" y="108.5">GPIO25</text>
<text x="89.7" y="112.6">38</text>
<text x="172.1" y="108.7">GND</text>
<text x="213.6" y="108.7">DI(IO0)</text>
<text x="279" y="108.7">4</text>
<text x="281.4" y="110">VDD</text>
<text x="288.7" y="110">DO</text>
<text x="293.2" y="108.7">1</text>
<text x="73.3" y="118.7">GPIO28_ADC2</text>
<text x="73.3" y="116.1">GPIO27_ADC1</text>
<text x="89.7" y="117.7">40</text>
<text x="89.7" y="115.2">39</text>
<text x="48.5" y="124.8" transform="rotate(-90 48.5 124.8)">TESTEN</text>
<text x="61.2" y="124.8" transform="rotate(-90 61.2 124.8)">GND</text>
<text x="73.3" y="121.2">GPIO29_ADC3</text>
<text x="89.7" y="120.2">41</text>
<text x="279" y="121.4">3</text>
<text x="279" y="124">4</text>
<text x="281.4" y="122.7">DI</text>
<text x="281.4" y="125.2">VDD</text>
<text x="287.1" y="122.7">GND</text>
<text x="288.7" y="125.2">DO</text>
<text x="293.2" y="124">1</text>
<text x="293.2" y="121.4">2</text>
<text x="47.5" y="128.1" transform="rotate(-90 47.5 128.1)">19</text>
<text x="60.2" y="128.1" transform="rotate(-90 60.2 128.1)">57</text>
<text x="156" y="130.3">1</text>
<text x="164.8" y="130.3">2</text>
<text x="23.9" y="145.5">1</text>
<text x="32.8" y="145.5">2</text>
<text x="23.9" y="150.6">3</text>
<text x="32.8" y="150.6">4</text>
<text x="23.9" y="160.8">1</text>
<text x="32.8" y="160.8">2</text>
<text x="23.9" y="165.9">3</text>
<text x="32.8" y="165.9">4</text>
<text x="23.9" y="179.8">3</text>
<text x="23.9" y="174.8">1</text>
<text x="32.8" y="179.8">4</text>
<text x="32.8" y="174.8">2</text>
<text x="23.9" y="190">1</text>
<text x="32.8" y="190">2</text>
<text x="23.9" y="195.1">3</text>
<text x="32.8" y="195.1">4</text>
</g>
<g font-size="1.5" fill="#000080">
<text x="140.7" y="87.1">BOOT</text>
<text x="171.2" y="94.7">U5</text>
<text x="26.4" y="144.2">SW1</text>
<text x="26.4" y="159.4">SW2</text>
<text x="26.4" y="173.4">SW3</text>
<text x="26.4" y="188.7">SW4</text>
</g>
</svg>
